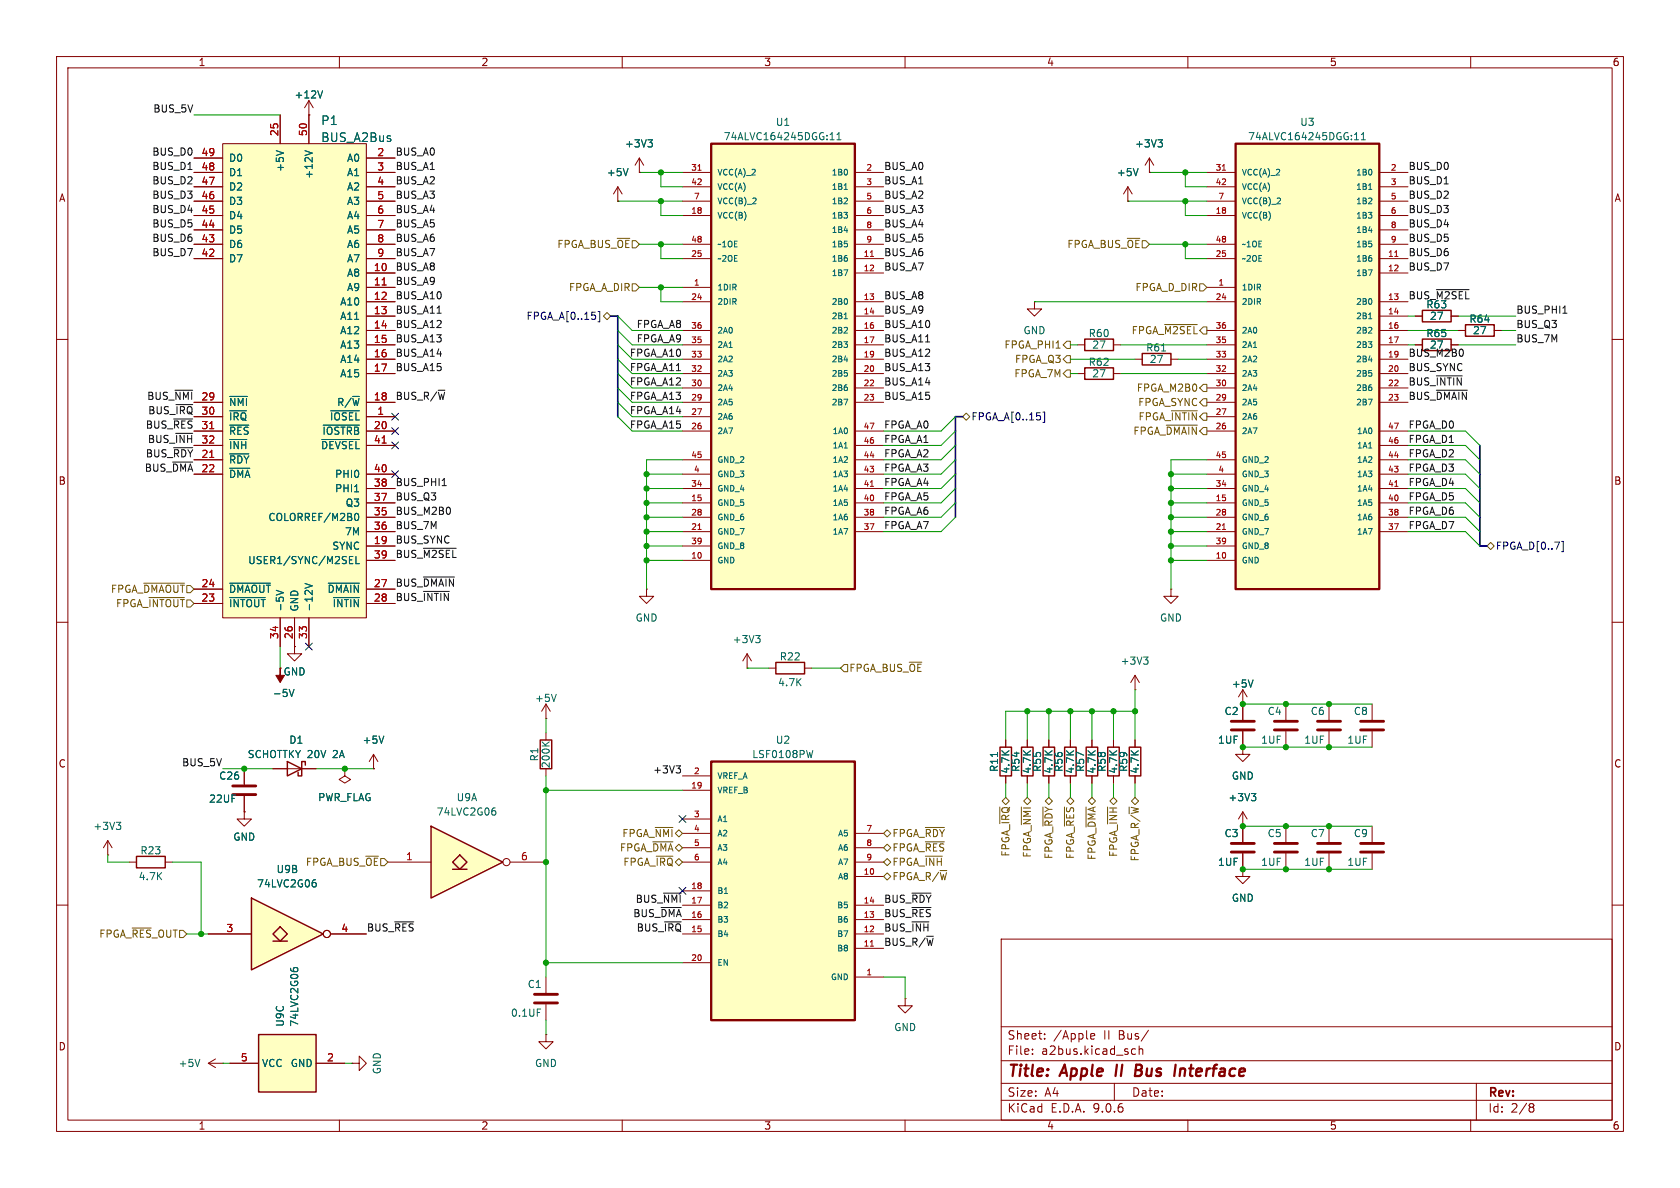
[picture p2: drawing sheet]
<svg xmlns="http://www.w3.org/2000/svg" width="297mm" height="210mm" viewBox="0 0 297 210" stroke-linecap="round" stroke-linejoin="round" font-family="sans-serif">
<g fill="none" stroke="#840000" stroke-width=".18">
<path d="M10 10h277v190h-277zM12 12h273v186h-273zM54.6 17.8l-.8 1.3M54.6 17.8l.8 1.3M54.6 17.8v2.5M60 10v2M110 10v2M160 10v2M210 10v2M260 10v2M54.6 20.3h.1M10 60h2"/>
<path d="M190.5 61h1.3M190.5 66h1.3M196.8 61h1.3M196.8 66h1.3M285 60h2M10 110h2M114.3 104.1v1.3h1.3l-1.3 1.3-1.3-1.3h1.3M114.3 104.1h.1M285 110h2M177.8 130.8v1.3M177.8 137.2v1.2M181.6 130.8v1.3"/>
<path d="M181.6 137.2v1.2M185.4 130.8v1.3M185.4 137.2v1.2M189.2 130.8v1.3M189.2 137.2v1.2M193 130.8v1.3M193 137.2v1.2M196.8 130.8v1.3M196.8 137.2v1.2M200.7 130.8v1.3M200.7 137.2v1.2M219.7 146.1h.1"/>
<path d="M219.7 143.5l-.8 1.3M219.7 143.5l.8 1.3M219.7 143.5v2.6M10 160h2M177 166h108v32h-108zM285 160h2M60 198v2M110 198v2M160 198v2M177 194.5h108M177 191.5h108M177 187.5h108"/>
<path d="M177 181.5h108M182.5 186.3v.1M182.5 185.5v.1M184.7 183.6v.1M184.7 182.8v.1M192.8 183.2l.7-.1v-.3l-.5-.1-.2 .2 .1 .7h.6M197 191.5v3M200.2 186.3h.5M200.2 185.5h.5M201.4 185.5l.2-.1 .4 .1v.9M201.4 184.9v1.5M203 182.1l-1.3 2"/>
<path d="M210 198v2M260 198v2M261 191.5v6.5M270.6 195.1l.4 .1 .2 .2-.3 .3M270.6 195.7h.3M270.9 195.7l.2 .2 .1 .4-.2 .2-.4 .1"/>
</g>
<path d="M197.5 188.2l-.3 2M198.4 188.2l-.2 2M200.8 189.2h.6M201.4 189.2l.3 .1M201.6 188.2h-.7l-.3 2 1-.1M201.6 189.1l-.2 .1M208.7 188.9l-.2 1.3M209.3 188.9l-.6 .2" fill="none" stroke="#840000" stroke-width=".4"/>
<path d="M191.8 59.9h5v2.1h-5zM191.8 65h5v2.1h-5zM176.8 132.1h2v5.1h-2zM180.6 132.1h2v5.1h-2zM184.4 132.1h2v5.1h-2zM188.2 132.1h2v5.1h-2zM192 132.1h2.1v5.1h-2.1zM195.8 132.1h2.1v5.1h-2.1zM199.6 132.1h2.1v5.1h-2.1z" fill="none" stroke="#840000" stroke-width=".25"/>
<path d="M57 16.1l-.4 1.2M176.3 133v.7M221.2 140.3h.8l-.4 .5M221.8 140.8l.2 .2v.3l-.2 .2" fill="none" stroke="#006464" stroke-width=".18"/>
<path d="M218.4 25.4h25.4v78.7h-25.4z" fill="#ffffc2"/>
<path d="M218.4 25.4h25.4v78.7h-25.4z" fill="none" stroke="#840000" stroke-width=".41"/>
<g fill="none" stroke="#840000" stroke-width=".18">
<path d="M109.2 35.6h.1M109.2 33l-.7 1.3M109.2 33l.8 1.3M109.2 33v2.6M113 30.5h.1M113 27.9l-.7 1.3M113 27.9l.8 1.3M113 27.9v2.6M199.4 35.6h.1M199.4 33l-.8 1.3M199.4 33l.8 1.3M199.4 33v2.6"/>
<path d="M203.2 30.5h.1M203.2 27.9l-.8 1.3M203.2 27.9l.8 1.3M203.2 27.9v2.6M213.4 30.5h5M213.4 33h5M213.4 35.6h5M213.4 38.1h5M243.8 30.5h5.1M243.8 33h5.1M243.8 35.6h5.1M243.8 38.1h5.1"/>
<path d="M182.9 53.3v1.3h1.2l-1.2 1.3-1.3-1.3h1.3M182.9 53.3h.1M213.4 43.2h5M213.4 45.7h5M213.4 50.8h5M213.4 53.3h5M213.4 58.4h5M243.8 43.2h5.1M243.8 45.7h5.1M243.8 53.3h5.1M243.8 58.4h5.1M243.8 40.6h5.1"/>
<path d="M243.8 48.3h5.1M243.8 55.9h5.1M250.2 55.9h1.3M256.5 55.9h1.3M257.8 58.4h1.3M264.2 58.4h1.2M200.7 63.5h1.2M207 63.5h1.3M213.4 61h5M213.4 63.5h5M213.4 66h5M213.4 68.6h5"/>
<path d="M213.4 71.1h5M213.4 73.7h5M213.4 76.2h5M243.8 61h5.1M243.8 63.5h5.1M243.8 66h5.1M243.8 68.6h5.1M243.8 71.1h5.1M243.8 76.2h5.1M243.8 78.7h5.1M250.2 61h1.3M256.5 61h1.3"/>
<path d="M213.4 81.3h5M213.4 83.8h5M213.4 86.4h5M213.4 88.9h5M213.4 94h5M213.4 96.5h5M213.4 99.1h5M213.4 91.4h5M243.8 81.3h5.1M243.8 83.8h5.1M243.8 86.4h5.1M243.8 88.9h5.1"/>
<path d="M243.8 94h5.1M243.8 91.4h5.1M200.7 119.4l-.8 1.3M200.7 119.4l.7 1.3M200.7 119.4v2.5M207 104.1v1.3h1.3l-1.3 1.3-1.3-1.3h1.3M207 104.1h.1M200.7 121.9h.1M219.7 132.1v1.3h1.3l-1.3 1.2-1.3-1.2h1.3M219.7 132.1h.1M219.7 124.5h.1M219.7 121.9v5.4"/>
<path d="M219.7 129.3v2.8M219.7 121.9l-.8 1.3M219.7 121.9l.8 1.3M227.3 124.5v2.8M227.3 129.3v2.8M234.9 124.5v2.8M234.9 129.3v2.8M242.6 124.5v2.8M242.6 129.3v2.8M219.7 153.7v1.2h1.3l-1.3 1.3-1.3-1.3h1.3M219.7 153.7h.1M219.7 146.1v2.7"/>
<path d="M219.7 150.9v2.8M227.3 146.1v2.7M227.3 150.9v2.8M234.9 146.1v2.7M234.9 150.9v2.8M242.6 146.1v2.7M242.6 150.9v2.8"/>
</g>
<path d="M216.1 30.1h.6M246.6 45.3h.6M216.1 93.6h.6M246.6 86h.6" fill="none" stroke="#a90000" stroke-width=".18"/>
<g fill="none" stroke="#006464" stroke-width=".18">
<path d="M111 29.8l-.4 1.3M114.5 24.7h.8l-.4 .5M115.1 25.2l.2 .2v.3l-.2 .3M201.2 29.8l-.4 1.3M204.7 24.7h.8l-.4 .5M205.3 25.2l.2 .2v.3l-.2 .3M226.3 35.1v.3l-.6 .6h.7M239.5 24.7h.7M239.7 23.6l.1-.2v1.3M240.7 24.7h.7M240.7 23.8l.3-.4v1.3M241.9 33.5h.6"/>
<path d="M241.9 56.3h.6M205.3 62h.8M241.9 79.2h.6M202.2 116.1h.8l-.5 .5M202.7 116.6l.3 .3v.3l-.3 .2M221.5 120.2l-.4 1.3"/>
</g>
<path d="M251.5 59.9h5v2.1h-5zM251.5 54.9h5v2h-5zM259.1 57.4h5.1v2h-5.1zM201.9 62.5h5.1v2h-5.1z" fill="none" stroke="#840000" stroke-width=".25"/>
<g fill="none" stroke="#840000" stroke-width=".51">
<path d="M217.7 127.5h4M217.7 129h4M225.3 127.5h4.1M225.3 129h4.1M232.9 127.5h4.1M232.9 129h4.1M240.5 127.5h4.1M240.5 129h4.1M217.7 149.1h4M217.7 150.6h4M225.3 149.1h4.1M225.3 150.6h4.1"/>
<path d="M232.9 149.1h4.1M232.9 150.6h4.1M240.5 149.1h4.1M240.5 150.6h4.1"/>
</g>
<path d="M44.4 158.8l12.7 6.3-12.7 6.4z" fill="#ffffc2"/>
<path d="M48.3 166.4h2.5" fill="none" stroke="#ffffc2" stroke-width=".18"/>
<path d="M49.5 163.8l1.3 1.3-1.3 1.3-1.2-1.3z" fill="#ffffc2"/>
<path d="M44.4 158.8l12.7 6.3-12.7 6.4zM48.3 166.4h2.5M49.5 163.8l1.3 1.3-1.3 1.3-1.2-1.3z" fill="none" stroke="#840000" stroke-width=".25"/>
<g fill="none" stroke="#840000" stroke-width=".18">
<path d="M43.2 143.5v1.3h1.2l-1.2 1.3-1.3-1.3h1.3M43.2 143.5h.1M36.8 165.1h7.6M58.4 165.1h6.4"/>
<circle cx="57.8" cy="165.1" r=".63"/>
</g>
<path d="M55.4 156h.3l.2 .2-.1 .5-.4 .1M55.5 155.5h.3" fill="none" stroke="#006464" stroke-width=".18"/>
<path d="M39.4 25.4h25.4v83.8h-25.4z" fill="#ffffc2"/>
<g fill="none" stroke="#840000" stroke-width=".18">
<path d="M34.3 27.9h5.1M34.3 30.5h5.1M34.3 33h5.1M34.3 35.6h5.1M34.3 38.1h5.1M39.4 25.4h25.4v83.8h-25.4zM49.5 20.3v5.1M54.6 20.3v5.1M64.8 27.9h5M64.8 30.5h5M64.8 33h5M64.8 35.6h5"/>
<path d="M64.8 38.1h5M34.3 40.6h5.1M34.3 43.2h5.1M34.3 45.7h5.1M64.8 40.6h5M64.8 43.2h5M64.8 45.7h5M64.8 48.3h5M64.8 50.8h5M64.8 53.3h5M64.8 55.9h5M64.8 58.4h5"/>
<path d="M34.3 71.1h5.1M34.3 73.7h5.1M34.3 76.2h5.1M34.3 78.7h5.1M64.8 71.1h5M64.8 73.7h5M64.8 76.2h5M64.8 78.7h5M64.8 61h5M64.8 63.5h5M64.8 66h5M34.3 81.3h5.1"/>
<path d="M34.3 83.8h5.1M64.8 83.8h5M64.8 86.4h5M64.8 88.9h5M64.8 91.4h5M64.8 94h5M64.8 96.5h5M64.8 99.1h5M34.3 104.1h5.1M34.3 106.7h5.1M49.5 109.2v5.1M52.1 109.2v5.1"/>
<path d="M54.6 109.2v5.1M64.8 104.1h5M64.8 106.7h5M62.2 188h1.3v-1.3l1.3 1.3-1.3 1.2v-1.2M62.2 188h.1"/>
</g>
<g fill="none" stroke="#006464" stroke-width=".18">
<path d="M48.8 26.6l1.3 .5M53.9 26.6l1.3 .5M40.6 70.1h3.1M40.6 72.6h3M40.6 75.2h3.4M40.6 77.7h3M56.9 77.7h6.6M57.1 75.2h6.4M58.5 72.6h5M40.6 80.2h3.4M40.6 82.8h3.6M61.8 99h.4"/>
<path d="M61.8 99.6h.6M61.8 98.4h.6M62.7 86.9h.7M62.8 90.9l.2-.2a.68 .68 0 0 1 .4 .7 .68 .68 0 0 1-.4 .6l-.2-.1M62.9 98.4v1.2h.6M40.6 103.1h7.2M40.6 105.6h6.3M53.9 103.1l1.3 .5-1.3 .4M58 103.1h5.5M58.9 105.6h4.6"/>
</g>
<path d="M67.6 50.4h.7M37.1 75.8h.7M67.6 78.3h.7M37.1 80.9h.7" fill="none" stroke="#a90000" stroke-width=".18"/>
<path d="M45.7 182.9h10.2v10.1h-10.2z" fill="#ffffc2"/>
<path d="M24.1 151.4h5.1v2h-5.1zM45.7 182.9h10.2v10.1h-10.2z" fill="none" stroke="#840000" stroke-width=".25"/>
<g fill="none" stroke="#840000" stroke-width=".18">
<path d="M66 135.9h.1M66 133.4l-.7 1.2M66 133.4l.8 1.2M66 133.4v2.5M19 151.1h.1M19 148.6l-.7 1.3M19 148.6l.8 1.3M19 148.6v2.5M22.9 152.4h1.2M29.2 152.4h1.3M96.5 172.7v2.8M96.5 177.5v2.8"/>
<path d="M36.8 188h2.6M36.8 188l1.3 .7M38.1 187.2l-1.3 .8M39.4 188h.1M40.6 188h5.1M55.9 188h5.1M96.5 182.9v1.3h1.3l-1.3 1.2-1.3-1.2h1.3M96.5 182.9h.1"/>
</g>
<path d="M67.9 130.1l-.5 1.3M20.6 145.4h.7l-.4 .4M21.1 145.8l.2 .3v.3l-.2 .2M51.4 171.2v.2M51.9 171.5v-.2l.2-.3 .4 .1 .1 .4M35.3 187.3l-.4 1.2" fill="none" stroke="#006464" stroke-width=".18"/>
<path d="M94.5 175.8h4.1M94.5 177.3h4.1" fill="none" stroke="#840000" stroke-width=".51"/>
<path d="M76.2 146.1l12.7 6.3-12.7 6.4z" fill="#ffffc2"/>
<path d="M80 153.7h2.5" fill="none" stroke="#ffffc2" stroke-width=".18"/>
<path d="M80 152.4l1.3-1.3 1.2 1.3-1.2 1.3z" fill="#ffffc2"/>
<path d="M76.2 146.1l12.7 6.3-12.7 6.4zM80 152.4l1.3-1.3 1.2 1.3-1.2 1.3zM80 153.7h2.5" fill="none" stroke="#840000" stroke-width=".25"/>
<g fill="none" stroke="#840000" stroke-width=".18">
<path d="M68.6 152.4h7.6M90.2 152.4h6.3"/>
<circle cx="89.5" cy="152.4" r=".63"/>
</g>
<path d="M87.2 143.3h.2l.3 .2-.1 .5-.4 .1M87.3 142.8h.2" fill="none" stroke="#006464" stroke-width=".18"/>
<path d="M125.7 25.4h25.4v78.7h-25.4z" fill="#ffffc2"/>
<path d="M125.7 25.4h25.4v78.7h-25.4z" fill="none" stroke="#840000" stroke-width=".41"/>
<g fill="none" stroke="#840000" stroke-width=".18">
<path d="M120.6 30.5h5.1M120.6 33h5.1M120.6 35.6h5.1M120.6 38.1h5.1M151.1 30.5h5.1M151.1 33h5.1M151.1 35.6h5.1M151.1 38.1h5.1M120.6 43.2h5.1M120.6 45.7h5.1M120.6 50.8h5.1M120.6 53.3h5.1"/>
<path d="M120.6 58.4h5.1M151.1 43.2h5.1M151.1 45.7h5.1M151.1 53.3h5.1M151.1 58.4h5.1M151.1 40.6h5.1M151.1 48.3h5.1M151.1 55.9h5.1M120.6 61h5.1M120.6 63.5h5.1M120.6 66h5.1M120.6 68.6h5.1"/>
<path d="M120.6 71.1h5.1M120.6 73.7h5.1M120.6 76.2h5.1M151.1 61h5.1M151.1 63.5h5.1M151.1 66h5.1M151.1 68.6h5.1M151.1 71.1h5.1M151.1 76.2h5.1M151.1 78.7h5.1M120.6 81.3h5.1M120.6 83.8h5.1"/>
<path d="M120.6 86.4h5.1M120.6 88.9h5.1M120.6 94h5.1M120.6 96.5h5.1M120.6 99.1h5.1M120.6 91.4h5.1M151.1 81.3h5.1M151.1 83.8h5.1M151.1 86.4h5.1M151.1 88.9h5.1M151.1 94h5.1M151.1 91.4h5.1"/>
<path d="M160 176.5v1.3h1.3l-1.3 1.3-1.3-1.3h1.3M160 176.5h.1"/>
</g>
<path d="M123.4 30.1h.6M153.9 45.3h.5M123.4 93.6h.6M153.9 86h.5" fill="none" stroke="#a90000" stroke-width=".18"/>
<path d="M133.6 35.1v.3l-.6 .6h.7M146.7 24.7h.8M147 23.6l.1-.2v1.3M148 24.7h.7M148 23.8l.3-.4v1.3M149.2 33.5h.6M149.2 56.3h.6M149.2 79.2h.6" fill="none" stroke="#006464" stroke-width=".18"/>
<path d="M125.7 134.6h25.4v45.7h-25.4z" fill="#ffffc2"/>
<path d="M125.7 134.6h25.4v45.7h-25.4z" fill="none" stroke="#840000" stroke-width=".41"/>
<g fill="none" stroke="#840000" stroke-width=".18">
<path d="M34.3 27.9h5.1M34.3 30.5h5.1M34.3 33h5.1M34.3 35.6h5.1M34.3 38.1h5.1M49.5 20.3v5.1M54.6 20.3h.1M54.6 20.3v5.1M64.8 27.9h5M64.8 30.5h5M64.8 33h5M64.8 35.6h5"/>
<path d="M64.8 38.1h5M109.2 35.6h.1M113 30.5h.1M199.4 35.6h.1M203.2 30.5h.1M34.3 40.6h5.1M34.3 43.2h5.1M34.3 45.7h5.1M64.8 40.6h5M64.8 43.2h5M64.8 45.7h5M64.8 48.3h5"/>
<path d="M64.8 50.8h5M64.8 53.3h5M64.8 55.9h5M64.8 58.4h5M250.2 55.9h1.3M256.5 55.9h1.3M257.8 58.4h1.3M264.2 58.4h1.2M34.3 71.1h5.1M34.3 73.7h5.1M34.3 76.2h5.1M34.3 78.7h5.1"/>
<path d="M64.8 71.1h5M64.8 73.7h5M64.8 76.2h5M64.8 78.7h5M64.8 61h5M64.8 63.5h5M64.8 66h5M250.2 61h1.3M256.5 61h1.3M34.3 81.3h5.1M34.3 83.8h5.1M64.8 83.8h5"/>
<path d="M64.8 86.4h5M64.8 88.9h5M64.8 91.4h5M64.8 94h5M64.8 96.5h5M64.8 99.1h5M34.3 104.1h5.1M34.3 106.7h5.1M49.5 109.2v5.1M52.1 114.3v1.3h1.2l-1.2 1.2-1.3-1.2h1.3M52.1 114.3h.1M52.1 109.2v5.1"/>
<path d="M54.6 109.2v5.1M64.8 104.1h5M64.8 106.7h5M132.1 118.1h.1M132.1 115.6l-.8 1.2M132.1 115.6l.7 1.2M132.1 115.6v2.5M135.9 118.1h1.3M142.2 118.1h1.3M43.2 135.9v2.8M48.3 135.9h7.6M61 135.9v1.3l1 .6-1 .6-1.1-.6 1.1-.6"/>
<path d="M61 135.9h.1M66 135.9h.1M96.5 127h.1M96.5 124.5v2.5M96.5 129.5v1.3M96.5 135.9v1.3M96.5 124.5l-.7 1.2M96.5 124.5l.8 1.2M120.6 137.2h5.1M120.6 139.7h5.1M177.8 130.8v1.3M177.8 137.2v1.2"/>
<path d="M181.6 130.8v1.3M181.6 137.2v1.2M185.4 130.8v1.3M185.4 137.2v1.2M189.2 130.8v1.3M189.2 137.2v1.2M193 130.8v1.3M193 137.2v1.2M196.8 130.8v1.3M196.8 137.2v1.2M200.7 130.8v1.3M200.7 137.2v1.2"/>
<path d="M219.7 124.5h.1M219.7 132.1h.1M219.7 124.5v2.8M219.7 129.3v2.8M43.2 143.5h.1M43.2 140.7v2.8M120.6 144.8h5.1M120.6 147.3h5.1M120.6 149.9h5.1M120.6 152.4h5.1M120.6 157.5h5.1M151.1 147.3h5.1"/>
<path d="M151.1 149.9h5.1M151.1 152.4h5.1M151.1 154.9h5.1M219.7 146.1h.1M219.7 153.7h.1M219.7 146.1v2.7M219.7 150.9v2.8M36.8 165.1h7.6M58.4 165.1h6.4M120.6 160h5.1M120.6 162.6h5.1M120.6 165.1h5.1"/>
<path d="M120.6 170.2h5.1M151.1 160h5.1M151.1 162.6h5.1M151.1 165.1h5.1M151.1 167.6h5.1M151.1 172.7h5.1M40.6 188h5.1M55.9 188h5.1"/>
<circle cx="57.8" cy="165.1" r=".63"/>
</g>
<path d="M67.6 50.4h.7M37.1 75.8h.7M67.6 78.3h.7M37.1 80.9h.7M153.9 167.3h.5" fill="none" stroke="#a90000" stroke-width=".18"/>
<g fill="none" stroke="#006464" stroke-width=".18">
<path d="M57 16.1l-.4 1.2M48.8 26.6l1.3 .5M53.9 26.6l1.3 .5M111 29.8l-.4 1.3M114.5 24.7h.8l-.4 .5M115.1 25.2l.2 .2v.3l-.2 .3M201.2 29.8l-.4 1.3M204.7 24.7h.8l-.4 .5M205.3 25.2l.2 .2v.3l-.2 .3M40.6 70.1h3.1M40.6 72.6h3M40.6 75.2h3.4"/>
<path d="M40.6 77.7h3M56.9 77.7h6.6M57.1 75.2h6.4M58.5 72.6h5M40.6 80.2h3.4M40.6 82.8h3.6M61.8 99h.4M61.8 99.6h.6M61.8 98.4h.6M62.7 86.9h.7M62.8 90.9l.2-.2a.68 .68 0 0 1 .4 .7 .68 .68 0 0 1-.4 .6l-.2-.1M62.9 98.4v1.2h.6"/>
<path d="M40.6 103.1h7.2M40.6 105.6h6.3M53.9 103.1l1.3 .5-1.3 .4M58 103.1h5.5M58.9 105.6h4.6M133.6 112.3h.8l-.4 .5M134.1 112.8l.3 .3v.3l-.3 .2M51.1 121.9l.5 1.2 .4-1.2M67.9 130.1l-.5 1.3M95.8 131.1l.8 .8M97.1 131.1l-.7 .6M98.3 122.7l-.4 1.3"/>
<path d="M143.7 132.7l-.3 1.2M176.3 133v.7M221.5 120.2l-.4 1.3M55.4 156h.3l.2 .2-.1 .5-.4 .1M55.5 155.5h.3M221.2 140.3h.8l-.4 .5M221.8 140.8l.2 .2v.3l-.2 .2M51.4 171.2v.2M51.9 171.5v-.2l.2-.3 .4 .1 .1 .4"/>
</g>
<path d="M137.2 117.1h5v2h-5zM50.8 134.6l2.5 1.3-2.5 1.3zM54 135.3v-.7h-.7v2.6h-.6v-.7M95.5 130.8h2v5.1h-2z" fill="none" stroke="#840000" stroke-width=".25"/>
<path d="M49.5 118.1v1.3h.8l-.8 1.3-.7-1.3h.7z" fill="#840000" stroke="#840000" stroke-width=".18"/>
<path d="M41.1 138.9h4.1M41.1 140.5h4.1" fill="none" stroke="#840000" stroke-width=".51"/>
<g fill="none" stroke="#000084" stroke-width=".18">
<path d="M105.7 55.1h.3v1.8h-.3M69.2 73.1l1.3 1.2M69.2 78.1l1.3 1.2M69.2 75.6l1.3 1.2M70.5 73.1l-1.3 1.2M70.5 78.1l-1.3 1.2M70.5 75.6l-1.3 1.2M184.4 72.8h.3v1.9h-.3M69.2 83.2l1.3 1.2M70.5 83.2l-1.3 1.2M276.1 95.7h.3v1.8h-.3M54 113.7l1.2 1.2"/>
<path d="M55.2 113.7l-1.2 1.2M120 144.2l1.3 1.2M120 156.9l1.3 1.2M121.3 144.2l-1.3 1.2M121.3 156.9l-1.3 1.2"/>
</g>
<g fill="none" stroke="#725600" stroke-width=".18">
<path d="M106.7 55.9l.6-.7 .6 .7-.6 .6zM111.8 50.2h.6l.6 .6-.6 .6h-.6zM205.9 57.4h5.8M212.1 50.2h.6l.7 .6-.7 .6h-.6zM170.2 73.7l.6-.7 .6 .7-.6 .6zM188.6 62.9h.6v1.2h-.6l-.6-.6zM188.6 60.3h.6v1.3h-.6l-.6-.6zM188.6 65.4h.6v1.3h-.6l-.6-.7zM206.2 75.2h5.5M207.1 72.6h4.6M212.7 70.5h.7v1.3h-.7l-.6-.7zM212.7 67.9h.7v1.3h-.7l-.6-.6z"/>
<path d="M262.9 96.5l.6-.6 .7 .6-.7 .7zM25.4 103.1h7.2M26.3 105.6h6.3M149.2 117.5h.7v1.2h-.7l-.6-.6zM115.4 148.8h3.6M115.8 146.3h3.2M116 151.4h3M156.2 152.4l.6-.6 .7 .6-.7 .6zM156.2 149.9l.6-.7 .7 .7-.7 .6zM156.2 154.9l.6-.6 .7 .6-.7 .7zM156.2 147.3l.6-.6 .7 .6-.7 .7zM163.6 151.4h3"/>
<path d="M163.6 148.8h3.4M163.6 146.3h3.4M176.8 142.7v2.9M180.6 142.7v3.1M184.4 142.7v3.3M188.2 142.7v3.3M192 142.7v3.5M195.8 142.7v3M23.4 164.1h3.3"/>
</g>
<g fill="none" stroke="#0f0f0f" stroke-width=".18">
<path d="M77.3 55.4h.7M253.9 51.2h5.8M276.3 55.4h.7M30.7 79.1h3.4M30.7 74.1h3.4M30.9 69h3.2M31.1 76.6h3M31.1 71.5h3M163.6 60.4h.8M253.9 66.4h4.6M253.9 69h5.5M30.5 81.7h3.6"/>
<path d="M74.9 96.9h5.7M78.2 85.8h.7M74.9 104.5h4.5M74.9 102h5.4M119.5 135.4h.8l-.4 .5M120.1 135.9l.2 .2v.3l-.2 .2M117.3 157.9h3.1M161.2 157.9h3.4M69.8 163h3.3M116.9 160.4h3.5M117.5 163h2.9M161.2 163h3"/>
<path d="M161.2 160.4h3.4"/>
</g>
<path d="M107.9 55.9h1.3v17.8M170.2 73.7h-1.3v17.7M261.6 78.7v17.8h1.3" fill="none" stroke="#000084" stroke-width=".3"/>
<g fill="none" stroke="#009600" stroke-width=".18">
<path d="M34.3 20.3h15.2M109.2 35.6h11.4M113 30.5h7.6M116.8 30.5v2.5h3.8M116.8 35.6v2.5h3.8M199.4 35.6h14M203.2 30.5h10.2M209.5 30.5v2.5h3.9M209.5 35.6v2.5h3.9M109.2 58.4l2.6 2.6h8.8M109.2 55.9l2.6 2.5h8.8M113 43.2h7.6"/>
<path d="M113 50.8h7.6M116.8 50.8v2.5h3.8M116.8 43.2v2.5h3.8M182.9 53.3h30.5M203.2 43.2h10.2M209.5 43.2v2.5h3.9M248.9 58.4h8.9M248.9 55.9h1.3M257.8 55.9h10.2M265.4 58.4h2.6M109.2 63.5l2.6 2.5h8.8M109.2 61l2.6 2.5h8.8"/>
<path d="M109.2 73.7l2.6 2.5h8.8M109.2 66l2.6 2.6h8.8M109.2 68.6l2.6 2.5h8.8M109.2 71.1l2.6 2.6h8.8M168.9 78.7l-2.5 2.6h-10.2M168.9 73.7l-2.5 2.5h-10.2M168.9 76.2l-2.5 2.5h-10.2M189.2 66h1.3M189.2 63.5h11.5M189.2 61h1.3M198.1 66h15.3M198.1 61h15.3"/>
<path d="M208.3 63.5h5.1M248.9 61h1.3M248.9 76.2h10.2l2.5 2.5M248.9 78.7h10.2l2.5 2.6M257.8 61h10.2M114.3 88.9h6.3M114.3 86.4h6.3M114.3 91.4h6.3M114.3 83.8h6.3M114.3 99.1h6.3M114.3 96.5h6.3M114.3 94h6.3"/>
<path d="M120.6 81.3h-6.3v22.8M168.9 86.4l-2.5 2.5h-10.2M168.9 83.8l-2.5 2.6h-10.2M168.9 88.9l-2.5 2.5h-10.2M168.9 81.3l-2.5 2.5h-10.2M168.9 91.4l-2.5 2.6h-10.2M207 88.9h6.4M207 86.4h6.4M207 91.4h6.4M207 83.8h6.4M207 99.1h6.4M207 96.5h6.4"/>
<path d="M207 94h6.4M213.4 81.3h-6.4v22.8M248.9 88.9h10.2l2.5 2.5M248.9 86.4h10.2l2.5 2.5M248.9 91.4h10.2l2.5 2.6M248.9 83.8h10.2l2.5 2.6M248.9 94h10.2l2.5 2.5M248.9 81.3h10.2l2.5 2.5M49.5 114.3v3.8M132.1 118.1h3.8M143.5 118.1h5.1M39.4 135.9h8.9"/>
<path d="M55.9 135.9h10.1M96.5 127v2.5M96.5 137.2v35.5M96.5 139.7h24.1M177.8 138.4v2.6M181.6 125.7v5.1M181.6 138.4v2.6M185.4 125.7v5.1M185.4 138.4v2.6M189.2 125.7v5.1M189.2 138.4v2.6M193 125.7v5.1"/>
<path d="M193 138.4v2.6M196.8 125.7v5.1M196.8 138.4v2.6M200.7 125.7h-22.9v5.1M200.7 121.9v8.9M200.7 138.4v2.6M219.7 132.1h22.9M219.7 124.5h22.9M19 151.1v1.3h3.9M30.5 152.4h5.1v12.7M219.7 153.7h22.9M219.7 146.1h22.9"/>
<path d="M33 165.1h3.8M96.5 170.2h24.1M156.2 172.7h3.8v3.8M39.4 188h1.2M61 188h1.2M96.5 180.3v2.6"/>
</g>
<g fill="#009600" stroke="#009600" stroke-width=".18">
<circle cx="61" cy="135.9" r=".46"/>
<circle cx="114.3" cy="99.1" r=".46"/>
<circle cx="43.2" cy="135.9" r=".46"/>
<circle cx="96.5" cy="139.7" r=".46"/>
<circle cx="114.3" cy="96.5" r=".46"/>
<circle cx="114.3" cy="91.4" r=".46"/>
<circle cx="114.3" cy="94" r=".46"/>
<circle cx="114.3" cy="86.4" r=".46"/>
<circle cx="114.3" cy="83.8" r=".46"/>
<circle cx="114.3" cy="88.9" r=".46"/>
<circle cx="96.5" cy="170.2" r=".46"/>
<circle cx="35.6" cy="165.1" r=".46"/>
<circle cx="96.5" cy="152.4" r=".46"/>
<circle cx="116.8" cy="30.5" r=".46"/>
<circle cx="116.8" cy="50.8" r=".46"/>
<circle cx="116.8" cy="35.6" r=".46"/>
<circle cx="116.8" cy="43.2" r=".46"/>
<circle cx="219.7" cy="132.1" r=".46"/>
<circle cx="219.7" cy="124.5" r=".46"/>
<circle cx="227.3" cy="146.1" r=".46"/>
<circle cx="219.7" cy="146.1" r=".46"/>
<circle cx="207" cy="99.1" r=".46"/>
<circle cx="200.7" cy="125.7" r=".46"/>
<circle cx="207" cy="96.5" r=".46"/>
<circle cx="207" cy="94" r=".46"/>
<circle cx="227.3" cy="132.1" r=".46"/>
<circle cx="234.9" cy="132.1" r=".46"/>
<circle cx="234.9" cy="153.7" r=".46"/>
<circle cx="234.9" cy="146.1" r=".46"/>
<circle cx="227.3" cy="153.7" r=".46"/>
<circle cx="219.7" cy="153.7" r=".46"/>
<circle cx="193" cy="125.7" r=".46"/>
<circle cx="189.2" cy="125.7" r=".46"/>
<circle cx="196.8" cy="125.7" r=".46"/>
<circle cx="185.4" cy="125.7" r=".46"/>
<circle cx="181.6" cy="125.7" r=".46"/>
<circle cx="209.5" cy="43.2" r=".46"/>
<circle cx="209.5" cy="30.5" r=".46"/>
<circle cx="209.5" cy="35.6" r=".46"/>
<circle cx="207" cy="86.4" r=".46"/>
<circle cx="207" cy="83.8" r=".46"/>
<circle cx="234.9" cy="124.5" r=".46"/>
<circle cx="227.3" cy="124.5" r=".46"/>
<circle cx="207" cy="88.9" r=".46"/>
<circle cx="207" cy="91.4" r=".46"/>
</g>
<g font-size="2.8" fill="#840000">
<text x="178" y="190.9">Title:</text>
<text x="187.7" y="190.9">Apple</text>
<text x="202.3" y="190.9">Bus</text>
<text x="210.1" y="190.9">Interface</text>
</g>
<g font-size="2.1" fill="#006464">
<text x="56.7" y="22.3">P1</text>
<text x="56.7" y="25.3">BUS_A2Bus</text>
</g>
<g font-size="2.1" fill="#840000">
<text x="178" y="184">Sheet:</text>
<text x="186.2" y="184">/Apple</text>
<text x="195.2" y="184">II</text>
<text x="197.9" y="184">Bus/</text>
<text x="178" y="186.7">File:</text>
<text x="184.1" y="186.7">a2bus.kicad_sch</text>
<text x="178" y="196.9">KiCad</text>
<text x="178" y="194.1">Size:</text>
<text x="184.7" y="194.1">A4</text>
<text x="185.7" y="196.9">E.D.A.</text>
<text x="193.3" y="196.9">9.0.6</text>
<text x="200" y="194.1">Date:</text>
<text x="263" y="194.3">Rev:</text>
<text x="263" y="196.9">Id:</text>
<text x="267.1" y="196.9">2/8</text>
</g>
<g font-size="1.8" fill="#840000">
<text x="35" y="11.9">1</text>
<text x="85" y="11.9">2</text>
<text x="135" y="11.9">3</text>
<text x="185" y="11.9">4</text>
<text x="235" y="11.9">5</text>
<text x="285" y="11.9">6</text>
<text x="10.3" y="35.9">A</text>
<text x="285.3" y="35.9">A</text>
<text x="10.3" y="85.9">B</text>
<text x="285.3" y="85.9">B</text>
<text x="50" y="119.6">GND</text>
<text x="10.3" y="135.9">C</text>
<text x="285.3" y="135.9">C</text>
<text x="10.3" y="185.9">D</text>
<text x="285.3" y="185.9">D</text>
<text x="35" y="199.9">1</text>
<text x="85" y="199.9">2</text>
<text x="135" y="199.9">3</text>
<text x="185" y="199.9">4</text>
<text x="235" y="199.9">5</text>
<text x="285" y="199.9">6</text>
</g>
<g font-size="1.8" fill="#006464">
<text x="52" y="17.6">+12V</text>
<text x="137.1" y="22.5">U1</text>
<text x="229.8" y="22.5">U3</text>
<text x="40.4" y="28.8">D0</text>
<text x="61.3" y="28.8">A0</text>
<text x="110.4" y="26.3">+3V3</text>
<text x="127.8" y="25">74ALVC164245DGG:11</text>
<text x="200.6" y="26.3">+3V3</text>
<text x="220.5" y="25">74ALVC164245DGG:11</text>
<text x="40.4" y="31.3">D1</text>
<text x="40.4" y="33.9">D2</text>
<text x="50.4" y="30.5" transform="rotate(-90 50.4 30.5)">+5V</text>
<text x="55.5" y="31.7" transform="rotate(-90 55.5 31.7)">+12V</text>
<text x="61.3" y="31.3">A1</text>
<text x="61.3" y="33.9">A2</text>
<text x="107.2" y="31.3">+5V</text>
<text x="197.4" y="31.3">+5V</text>
<text x="40.4" y="36.4">D3</text>
<text x="40.4" y="39">D4</text>
<text x="40.4" y="41.5">D5</text>
<text x="61.3" y="36.4">A3</text>
<text x="61.3" y="39">A4</text>
<text x="61.3" y="41.5">A5</text>
<text x="40.4" y="44">D6</text>
<text x="40.4" y="46.6">D7</text>
<text x="61.3" y="44">A6</text>
<text x="61.3" y="46.6">A7</text>
<text x="61.3" y="49.1">A8</text>
<text x="61.3" y="51.7">A9</text>
<text x="60" y="54.2">A10</text>
<text x="60" y="56.7">A11</text>
<text x="60" y="59.3">A12</text>
<text x="180.8" y="59.3">GND</text>
<text x="192.4" y="59.8">R60</text>
<text x="252.1" y="59.8">R65</text>
<text x="252.1" y="54.7">R63</text>
<text x="252.7" y="56.7">27</text>
<text x="259.7" y="57.3">R64</text>
<text x="260.3" y="59.3">27</text>
<text x="60" y="61.8">A13</text>
<text x="60" y="64.4">A14</text>
<text x="192.4" y="64.9">R62</text>
<text x="193" y="61.8">27</text>
<text x="202.5" y="62.3">R61</text>
<text x="203.2" y="64.4">27</text>
<text x="252.7" y="61.8">27</text>
<text x="40.4" y="72">~{NMI}</text>
<text x="59.5" y="72">R/~{W}</text>
<text x="60" y="66.9">A15</text>
<text x="193" y="66.9">27</text>
<text x="40.4" y="74.5">~{IRQ}</text>
<text x="40.4" y="77.1">~{RES}</text>
<text x="56.9" y="77.1">~{IOSTRB}</text>
<text x="58.2" y="74.5">~{IOSEL}</text>
<text x="40.4" y="79.6">~{INH}</text>
<text x="40.4" y="82.1">~{RDY}</text>
<text x="56.7" y="79.6">~{DEVSEL}</text>
<text x="40.4" y="84.7">~{DMA}</text>
<text x="59.1" y="84.7">PHI0</text>
<text x="59.1" y="87.2">PHI1</text>
<text x="61" y="89.8">Q3</text>
<text x="47.3" y="92.3">COLORREF/M2B0</text>
<text x="60.9" y="94.8">7M</text>
<text x="43.8" y="99.9">USER1/SYNC/M2SEL</text>
<text x="58.7" y="97.4">SYNC</text>
<text x="40.4" y="105">~{DMAOUT}</text>
<text x="40.4" y="107.5">~{INTOUT}</text>
<text x="57.8" y="105">~{DMAIN}</text>
<text x="58.7" y="107.5">~{INTIN}</text>
<text x="50.4" y="108.2" transform="rotate(-90 50.4 108.2)">-5V</text>
<text x="52.9" y="108.2" transform="rotate(-90 52.9 108.2)">GND</text>
<text x="55.5" y="108.2" transform="rotate(-90 55.5 108.2)">-12V</text>
<text x="112.3" y="110.1">GND</text>
<text x="129.4" y="113.9">+3V3</text>
<text x="205" y="110.1">GND</text>
<text x="137.8" y="116.9">R22</text>
<text x="198" y="117.7">+3V3</text>
<text x="48.1" y="123.4">-5V</text>
<text x="94.5" y="124.3">+5V</text>
<text x="137.5" y="121.5">4.7K</text>
<text x="217.7" y="121.7">+5V</text>
<text x="51" y="131.7">D1</text>
<text x="64" y="131.7">+5V</text>
<text x="137.1" y="131.7">U2</text>
<text x="215.2" y="131.7">1UF</text>
<text x="216.4" y="126.6">C2</text>
<text x="222.9" y="131.7">1UF</text>
<text x="224" y="126.6">C4</text>
<text x="230.5" y="131.7">1UF</text>
<text x="231.6" y="126.6">C6</text>
<text x="238.1" y="131.7">1UF</text>
<text x="239.2" y="126.6">C8</text>
<text x="43.7" y="134.2">SCHOTTKY 20V</text>
<text x="59" y="134.2">2A</text>
<text x="95.4" y="134.7" transform="rotate(-90 95.4 134.7)">R1</text>
<text x="97.4" y="135.9" transform="rotate(-90 97.4 135.9)">200K</text>
<text x="132.9" y="134.2">LSF0108PW</text>
<text x="176.6" y="136.6" transform="rotate(-90 176.6 136.6)">R11</text>
<text x="178.7" y="136.9" transform="rotate(-90 178.7 136.9)">4.7K</text>
<text x="180.4" y="136.6" transform="rotate(-90 180.4 136.6)">R54</text>
<text x="182.5" y="136.9" transform="rotate(-90 182.5 136.9)">4.7K</text>
<text x="184.3" y="136.6" transform="rotate(-90 184.3 136.6)">R55</text>
<text x="186.3" y="136.9" transform="rotate(-90 186.3 136.9)">4.7K</text>
<text x="188.1" y="136.6" transform="rotate(-90 188.1 136.6)">R56</text>
<text x="190.1" y="136.9" transform="rotate(-90 190.1 136.9)">4.7K</text>
<text x="191.9" y="136.6" transform="rotate(-90 191.9 136.6)">R57</text>
<text x="193.9" y="136.9" transform="rotate(-90 193.9 136.9)">4.7K</text>
<text x="195.7" y="136.6" transform="rotate(-90 195.7 136.6)">R58</text>
<text x="197.7" y="136.9" transform="rotate(-90 197.7 136.9)">4.7K</text>
<text x="199.5" y="136.6" transform="rotate(-90 199.5 136.6)">R59</text>
<text x="201.5" y="136.9" transform="rotate(-90 201.5 136.9)">4.7K</text>
<text x="36.9" y="142.1">22UF</text>
<text x="38.6" y="138">C26</text>
<text x="56.1" y="141.8">PWR_FLAG</text>
<text x="80.6" y="141.8">U9A</text>
<text x="217.1" y="141.8">+3V3</text>
<text x="217.7" y="138">GND</text>
<text x="16.4" y="146.9">+3V3</text>
<text x="41.1" y="148.8">GND</text>
<text x="77.1" y="144.4">74LVC2G06</text>
<text x="216.4" y="148.2">C3</text>
<text x="224" y="148.2">C5</text>
<text x="231.6" y="148.2">C7</text>
<text x="239.2" y="148.2">C9</text>
<text x="24.4" y="155.8">4.7K</text>
<text x="24.7" y="151.2">R23</text>
<text x="48.8" y="154.5">U9B</text>
<text x="215.2" y="153.3">1UF</text>
<text x="222.9" y="153.3">1UF</text>
<text x="230.5" y="153.3">1UF</text>
<text x="238.1" y="153.3">1UF</text>
<text x="45.3" y="157.1">74LVC2G06</text>
<text x="217.7" y="159.6">GND</text>
<text x="90.2" y="179.9">0.1UF</text>
<text x="93.2" y="174.9">C1</text>
<text x="50.4" y="181.6" transform="rotate(-90 50.4 181.6)">U9C</text>
<text x="52.9" y="181.6" transform="rotate(-90 52.9 181.6)">74LVC2G06</text>
<text x="158" y="182.5">GND</text>
<text x="31.5" y="188.8">+5V</text>
<text x="46.2" y="188.8">VCC</text>
<text x="51.3" y="188.8">GND</text>
<text x="67.5" y="190" transform="rotate(-90 67.5 190)">GND</text>
<text x="94.5" y="188.8">GND</text>
</g>
<g font-size="1.8" fill="#0f0f0f">
<text x="27" y="20">BUS_5V</text>
<text x="26.8" y="27.6">BUS_D0</text>
<text x="69.8" y="27.6">BUS_A0</text>
<text x="26.8" y="30.1">BUS_D1</text>
<text x="26.8" y="35.2">BUS_D3</text>
<text x="26.8" y="32.7">BUS_D2</text>
<text x="69.8" y="35.2">BUS_A3</text>
<text x="69.8" y="32.7">BUS_A2</text>
<text x="69.8" y="30.1">BUS_A1</text>
<text x="156.2" y="32.7">BUS_A1</text>
<text x="156.2" y="35.2">BUS_A2</text>
<text x="156.2" y="30.1">BUS_A0</text>
<text x="248.9" y="32.7">BUS_D1</text>
<text x="248.9" y="30.1">BUS_D0</text>
<text x="248.9" y="35.2">BUS_D2</text>
<text x="26.8" y="40.3">BUS_D5</text>
<text x="26.8" y="37.8">BUS_D4</text>
<text x="69.8" y="40.3">BUS_A5</text>
<text x="69.8" y="37.8">BUS_A4</text>
<text x="156.2" y="37.8">BUS_A3</text>
<text x="156.2" y="40.3">BUS_A4</text>
<text x="248.9" y="40.3">BUS_D4</text>
<text x="248.9" y="37.8">BUS_D3</text>
<text x="26.8" y="42.8">BUS_D6</text>
<text x="26.8" y="45.4">BUS_D7</text>
<text x="69.8" y="47.9">BUS_A8</text>
<text x="69.8" y="42.8">BUS_A6</text>
<text x="69.8" y="45.4">BUS_A7</text>
<text x="156.2" y="47.9">BUS_A7</text>
<text x="156.2" y="45.4">BUS_A6</text>
<text x="156.2" y="42.8">BUS_A5</text>
<text x="248.9" y="42.8">BUS_D5</text>
<text x="248.9" y="47.9">BUS_D7</text>
<text x="248.9" y="45.4">BUS_D6</text>
<text x="69.8" y="53">BUS_A10</text>
<text x="69.8" y="50.5">BUS_A9</text>
<text x="156.2" y="53">BUS_A8</text>
<text x="248.9" y="53">BUS_~{M2SEL}</text>
<text x="69.8" y="58.1">BUS_A12</text>
<text x="69.8" y="55.5">BUS_A11</text>
<text x="112.5" y="58.1">FPGA_A8</text>
<text x="156.2" y="58.1">BUS_A10</text>
<text x="156.2" y="55.5">BUS_A9</text>
<text x="268" y="58.1">BUS_Q3</text>
<text x="268" y="55.5">BUS_PHI1</text>
<text x="69.8" y="65.7">BUS_A15</text>
<text x="69.8" y="60.6">BUS_A13</text>
<text x="69.8" y="63.2">BUS_A14</text>
<text x="111.3" y="65.7">FPGA_A11</text>
<text x="111.3" y="63.2">FPGA_A10</text>
<text x="112.5" y="60.6">FPGA_A9</text>
<text x="156.2" y="63.2">BUS_A12</text>
<text x="156.2" y="65.7">BUS_A13</text>
<text x="156.2" y="60.6">BUS_A11</text>
<text x="248.9" y="65.7">BUS_SYNC</text>
<text x="248.9" y="63.2">BUS_M2B0</text>
<text x="268" y="60.6">BUS_7M</text>
<text x="25.9" y="70.8">BUS_~{NMI}29</text>
<text x="69.8" y="70.8">BUS_R/~{W}</text>
<text x="111.3" y="68.2">FPGA_A12</text>
<text x="111.3" y="70.8">FPGA_A13</text>
<text x="156.2" y="68.2">BUS_A14</text>
<text x="156.2" y="70.8">BUS_A15</text>
<text x="248.9" y="68.2">BUS_~{INTIN}</text>
<text x="248.9" y="70.8">BUS_~{DMAIN}</text>
<text x="25.7" y="75.9">BUS_~{RES}31</text>
<text x="26.1" y="73.3">BUS_~{IRQ}30</text>
<text x="111.3" y="75.9">FPGA_A15</text>
<text x="111.3" y="73.3">FPGA_A14</text>
<text x="156.2" y="75.9">FPGA_A0</text>
<text x="248.9" y="75.9">FPGA_D0</text>
<text x="25.5" y="83.5">BUS_~{DMA}22</text>
<text x="25.7" y="80.9">BUS_~{RDY}21</text>
<text x="26" y="78.4">BUS_~{INH}32</text>
<text x="156.2" y="80.9">FPGA_A2</text>
<text x="156.2" y="78.4">FPGA_A1</text>
<text x="156.2" y="83.5">FPGA_A3</text>
<text x="248.9" y="78.4">FPGA_D1</text>
<text x="248.9" y="80.9">FPGA_D2</text>
<text x="248.9" y="83.5">FPGA_D3</text>
<text x="69.8" y="86">BUS_PHI1</text>
<text x="69.8" y="88.6">BUS_Q3</text>
<text x="156.2" y="86">FPGA_A4</text>
<text x="156.2" y="88.6">FPGA_A5</text>
<text x="248.9" y="88.6">FPGA_D5</text>
<text x="248.9" y="86">FPGA_D4</text>
<text x="69.8" y="91.1">BUS_M2B0</text>
<text x="69.8" y="93.6">BUS_7M</text>
<text x="156.2" y="91.1">FPGA_A6</text>
<text x="156.2" y="93.6">FPGA_A7</text>
<text x="248.9" y="91.1">FPGA_D6</text>
<text x="248.9" y="93.6">FPGA_D7</text>
<text x="69.8" y="96.2">BUS_SYNC</text>
<text x="69.8" y="98.7">BUS_~{M2SEL}</text>
<text x="69.8" y="106.3">BUS_~{INTIN}</text>
<text x="69.8" y="103.8">BUS_~{DMAIN}</text>
<text x="32.1" y="135.5">BUS_5V</text>
<text x="115.4" y="136.8">+3V3</text>
<text x="112.3" y="159.7">BUS_~{NMI}</text>
<text x="156.2" y="159.7">BUS_~{RDY}</text>
<text x="64.8" y="164.8">BUS_~{RES}</text>
<text x="111.9" y="162.2">BUS_~{DMA}</text>
<text x="112.5" y="164.8">BUS_~{IRQ}</text>
<text x="156.2" y="167.3">BUS_R/~{W}</text>
<text x="156.2" y="162.2">BUS_~{RES}</text>
<text x="156.2" y="164.8">BUS_~{INH}</text>
</g>
<g font-size="1.8" fill="#a90000">
<text x="35.5" y="27.7">49</text>
<text x="49.3" y="24.2" transform="rotate(-90 49.3 24.2)">25</text>
<text x="54.4" y="24.2" transform="rotate(-90 54.4 24.2)">50</text>
<text x="66.6" y="27.7">2</text>
<text x="35.5" y="30.2">48</text>
<text x="35.5" y="32.8">47</text>
<text x="35.5" y="35.3">46</text>
<text x="66.6" y="30.2">3</text>
<text x="66.6" y="32.8">4</text>
<text x="66.6" y="35.3">5</text>
<text x="35.5" y="37.8">45</text>
<text x="35.5" y="40.4">44</text>
<text x="66.6" y="37.8">6</text>
<text x="66.6" y="40.4">7</text>
<text x="35.5" y="42.9">43</text>
<text x="35.5" y="45.5">42</text>
<text x="66.6" y="42.9">8</text>
<text x="66.6" y="45.5">9</text>
<text x="66" y="48">10</text>
<text x="66" y="50.5">11</text>
<text x="66" y="53.1">12</text>
<text x="66" y="55.6">13</text>
<text x="66" y="58.2">14</text>
<text x="66" y="60.7">15</text>
<text x="66" y="63.2">16</text>
<text x="66" y="65.8">17</text>
<text x="35.5" y="70.9">29</text>
<text x="66" y="70.9">18</text>
<text x="35.5" y="73.4">30</text>
<text x="35.5" y="75.9">31</text>
<text x="66" y="75.9">20</text>
<text x="66.6" y="73.4">1</text>
<text x="35.5" y="78.5">32</text>
<text x="35.5" y="81">21</text>
<text x="35.5" y="83.6">22</text>
<text x="66" y="78.5">41</text>
<text x="66" y="83.6">40</text>
<text x="66" y="86.1">38</text>
<text x="66" y="88.6">37</text>
<text x="66" y="91.2">35</text>
<text x="66" y="93.7">36</text>
<text x="66" y="96.3">19</text>
<text x="66" y="98.8">39</text>
<text x="35.5" y="103.9">24</text>
<text x="35.5" y="106.4">23</text>
<text x="66" y="103.9">27</text>
<text x="66" y="106.4">28</text>
<text x="49.3" y="113.1" transform="rotate(-90 49.3 113.1)">34</text>
<text x="51.8" y="113.1" transform="rotate(-90 51.8 113.1)">26</text>
<text x="54.4" y="113.1" transform="rotate(-90 54.4 113.1)">33</text>
<text x="71.7" y="152.1">1</text>
<text x="92" y="152.1">6</text>
<text x="39.9" y="164.8">3</text>
<text x="60.3" y="164.8">4</text>
<text x="42.5" y="187.7">5</text>
<text x="57.7" y="187.7">2</text>
</g>
<g font-size="1.8" fill="#725600">
<text x="98.4" y="44">FPGA_BUS_~{OE}</text>
<text x="188.6" y="44">FPGA_BUS_~{OE}</text>
<text x="100.5" y="51.7">FPGA_A_DIR</text>
<text x="200.6" y="51.7">FPGA_D_DIR</text>
<text x="200" y="59.3">FPGA_~{M2SEL}</text>
<text x="177.5" y="61.8">FPGA_PHI1</text>
<text x="179.3" y="64.4">FPGA_Q3</text>
<text x="179.2" y="66.9">FPGA_7M</text>
<text x="200.9" y="69.4">FPGA_M2B0</text>
<text x="201.1" y="72">FPGA_SYNC</text>
<text x="200.3" y="77.1">FPGA_~{DMAIN}</text>
<text x="201.2" y="74.5">FPGA_~{INTIN}</text>
<text x="19.5" y="105">FPGA_~{DMAOUT}</text>
<text x="20.4" y="107.5">FPGA_~{INTOUT}</text>
<text x="150.1" y="119">FPGA_BUS_~{OE}</text>
<text x="109.9" y="148.2">FPGA_~{NMI}</text>
<text x="157.7" y="148.2">FPGA_~{RDY}</text>
<text x="54" y="153.3">FPGA_BUS_~{OE}</text>
<text x="109.5" y="150.7">FPGA_~{DMA}</text>
<text x="110.1" y="153.3">FPGA_~{IRQ}</text>
<text x="157.7" y="153.3">FPGA_~{INH}</text>
<text x="157.7" y="150.7">FPGA_~{RES}</text>
<text x="157.7" y="155.8">FPGA_R/~{W}</text>
<text x="178.7" y="151.5" transform="rotate(-90 178.7 151.5)">FPGA_~{IRQ}</text>
<text x="182.5" y="151.7" transform="rotate(-90 182.5 151.7)">FPGA_~{NMI}</text>
<text x="186.3" y="151.9" transform="rotate(-90 186.3 151.9)">FPGA_~{RDY}</text>
<text x="190.1" y="151.9" transform="rotate(-90 190.1 151.9)">FPGA_~{RES}</text>
<text x="193.9" y="152.1" transform="rotate(-90 193.9 152.1)">FPGA_~{DMA}</text>
<text x="197.7" y="151.6" transform="rotate(-90 197.7 151.6)">FPGA_~{INH}</text>
<text x="201.5" y="152.4" transform="rotate(-90 201.5 152.4)">FPGA_R/~{W}</text>
<text x="17.4" y="166">FPGA_~{RES}_OUT</text>
</g>
<g font-size="1.8" fill="#000084">
<text x="93" y="56.7">FPGA_A[0..15]</text>
<text x="171.6" y="74.5">FPGA_A[0..15]</text>
<text x="264.4" y="97.4">FPGA_D[0..7]</text>
</g>
<g font-size="1.4" fill="#a90000">
<text x="122.1" y="30.2">31</text>
<text x="122.1" y="32.8">42</text>
<text x="122.6" y="35.3">7</text>
<text x="153.1" y="30.2">2</text>
<text x="153.1" y="32.8">3</text>
<text x="153.1" y="35.3">5</text>
<text x="214.8" y="30.2">31</text>
<text x="214.8" y="32.8">42</text>
<text x="215.3" y="35.3">7</text>
<text x="245.8" y="30.2">2</text>
<text x="245.8" y="32.8">3</text>
<text x="245.8" y="35.3">5</text>
<text x="122.1" y="37.8">18</text>
<text x="153.1" y="37.8">6</text>
<text x="153.1" y="40.4">8</text>
<text x="214.8" y="37.8">18</text>
<text x="245.8" y="37.8">6</text>
<text x="245.8" y="40.4">8</text>
<text x="122.1" y="42.9">48</text>
<text x="122.1" y="45.5">25</text>
<text x="152.6" y="45.5">11</text>
<text x="153.1" y="42.9">9</text>
<text x="214.8" y="42.9">48</text>
<text x="214.8" y="45.5">25</text>
<text x="245.3" y="45.5">11</text>
<text x="245.8" y="42.9">9</text>
<text x="122.1" y="53.1">24</text>
<text x="122.6" y="50.5">1</text>
<text x="152.6" y="48">12</text>
<text x="152.6" y="53.1">13</text>
<text x="214.8" y="53.1">24</text>
<text x="215.3" y="50.5">1</text>
<text x="245.3" y="48">12</text>
<text x="245.3" y="53.1">13</text>
<text x="122.1" y="58.2">36</text>
<text x="152.6" y="55.6">14</text>
<text x="152.6" y="58.2">16</text>
<text x="214.8" y="58.2">36</text>
<text x="245.3" y="55.6">14</text>
<text x="245.3" y="58.2">16</text>
<text x="122.1" y="60.7">35</text>
<text x="122.1" y="63.2">33</text>
<text x="122.1" y="65.8">32</text>
<text x="152.6" y="60.7">17</text>
<text x="152.6" y="63.2">19</text>
<text x="152.6" y="65.8">20</text>
<text x="214.8" y="60.7">35</text>
<text x="214.8" y="63.2">33</text>
<text x="214.8" y="65.8">32</text>
<text x="245.3" y="60.7">17</text>
<text x="245.3" y="63.2">19</text>
<text x="245.3" y="65.8">20</text>
<text x="122.1" y="68.3">30</text>
<text x="122.1" y="70.9">29</text>
<text x="152.6" y="68.3">22</text>
<text x="152.6" y="70.9">23</text>
<text x="214.8" y="68.3">30</text>
<text x="214.8" y="70.9">29</text>
<text x="245.3" y="68.3">22</text>
<text x="245.3" y="70.9">23</text>
<text x="122.1" y="73.4">27</text>
<text x="122.1" y="75.9">26</text>
<text x="152.6" y="75.9">47</text>
<text x="214.8" y="73.4">27</text>
<text x="214.8" y="75.9">26</text>
<text x="245.3" y="75.9">47</text>
<text x="122.1" y="81">45</text>
<text x="122.6" y="83.6">4</text>
<text x="152.6" y="78.5">46</text>
<text x="152.6" y="81">44</text>
<text x="152.6" y="83.6">43</text>
<text x="214.8" y="81">45</text>
<text x="215.3" y="83.6">4</text>
<text x="245.3" y="78.5">46</text>
<text x="245.3" y="81">44</text>
<text x="245.3" y="83.6">43</text>
<text x="122.1" y="86.1">34</text>
<text x="122.1" y="88.6">15</text>
<text x="152.6" y="86.1">41</text>
<text x="152.6" y="88.6">40</text>
<text x="214.8" y="86.1">34</text>
<text x="214.8" y="88.6">15</text>
<text x="245.3" y="86.1">41</text>
<text x="245.3" y="88.6">40</text>
<text x="122.1" y="93.7">21</text>
<text x="122.1" y="91.2">28</text>
<text x="152.6" y="91.2">38</text>
<text x="152.6" y="93.7">37</text>
<text x="214.8" y="93.7">21</text>
<text x="214.8" y="91.2">28</text>
<text x="245.3" y="91.2">38</text>
<text x="245.3" y="93.7">37</text>
<text x="122.1" y="96.3">39</text>
<text x="122.1" y="98.8">10</text>
<text x="214.8" y="96.3">39</text>
<text x="214.8" y="98.8">10</text>
<text x="122.6" y="136.9">2</text>
<text x="122.1" y="139.4">19</text>
<text x="122.6" y="144.5">3</text>
<text x="122.6" y="147.1">4</text>
<text x="122.6" y="149.6">5</text>
<text x="153.1" y="147.1">7</text>
<text x="153.1" y="149.6">8</text>
<text x="122.6" y="152.1">6</text>
<text x="152.6" y="154.7">10</text>
<text x="153.1" y="152.1">9</text>
<text x="122.1" y="157.2">18</text>
<text x="122.1" y="159.8">17</text>
<text x="152.6" y="159.8">14</text>
<text x="122.1" y="162.3">16</text>
<text x="122.1" y="164.8">15</text>
<text x="152.6" y="162.3">13</text>
<text x="152.6" y="164.8">12</text>
<text x="152.6" y="167.4">11</text>
<text x="122.1" y="169.9">20</text>
<text x="153.1" y="172.5">1</text>
</g>
<g font-size="1.4" fill="#006464">
<text x="126.7" y="31.2">VCC(A)_2</text>
<text x="126.7" y="33.8">VCC(A)</text>
<text x="146.9" y="31.2">1B0</text>
<text x="146.9" y="33.8">1B1</text>
<text x="219.5" y="31.2">VCC(A)_2</text>
<text x="219.5" y="33.8">VCC(A)</text>
<text x="239.6" y="31.2">1B0</text>
<text x="239.6" y="33.8">1B1</text>
<text x="126.7" y="36.3">VCC(B)_2</text>
<text x="126.7" y="38.8">VCC(B)</text>
<text x="146.9" y="36.3">1B2</text>
<text x="146.9" y="38.8">1B3</text>
<text x="146.9" y="41.4">1B4</text>
<text x="219.5" y="36.3">VCC(B)_2</text>
<text x="219.5" y="38.8">VCC(B)</text>
<text x="239.6" y="36.3">1B2</text>
<text x="239.6" y="38.8">1B3</text>
<text x="239.6" y="41.4">1B4</text>
<text x="126.7" y="43.9">~1OE</text>
<text x="126.7" y="46.5">~2OE</text>
<text x="146.9" y="43.9">1B5</text>
<text x="146.9" y="46.5">1B6</text>
<text x="219.5" y="43.9">~1OE</text>
<text x="219.5" y="46.5">~2OE</text>
<text x="239.6" y="43.9">1B5</text>
<text x="239.6" y="46.5">1B6</text>
<text x="126.7" y="51.5">1DIR</text>
<text x="146.9" y="49">1B7</text>
<text x="219.5" y="51.5">1DIR</text>
<text x="239.6" y="49">1B7</text>
<text x="126.7" y="54.1">2DIR</text>
<text x="126.7" y="59.2">2A0</text>
<text x="146.9" y="54.1">2B0</text>
<text x="146.9" y="56.6">2B1</text>
<text x="146.9" y="59.2">2B2</text>
<text x="219.5" y="54.1">2DIR</text>
<text x="219.5" y="59.2">2A0</text>
<text x="239.6" y="54.1">2B0</text>
<text x="239.6" y="56.6">2B1</text>
<text x="239.6" y="59.2">2B2</text>
<text x="126.7" y="61.7">2A1</text>
<text x="126.7" y="64.2">2A2</text>
<text x="146.9" y="61.7">2B3</text>
<text x="146.9" y="64.2">2B4</text>
<text x="219.5" y="61.7">2A1</text>
<text x="219.5" y="64.2">2A2</text>
<text x="239.6" y="61.7">2B3</text>
<text x="239.6" y="64.2">2B4</text>
<text x="126.7" y="66.8">2A3</text>
<text x="126.7" y="69.3">2A4</text>
<text x="126.7" y="71.9">2A5</text>
<text x="146.9" y="66.8">2B5</text>
<text x="146.9" y="69.3">2B6</text>
<text x="146.9" y="71.9">2B7</text>
<text x="219.5" y="66.8">2A3</text>
<text x="219.5" y="69.3">2A4</text>
<text x="219.5" y="71.9">2A5</text>
<text x="239.6" y="66.8">2B5</text>
<text x="239.6" y="69.3">2B6</text>
<text x="239.6" y="71.9">2B7</text>
<text x="126.7" y="74.4">2A6</text>
<text x="126.7" y="76.9">2A7</text>
<text x="147.1" y="76.9">1A0</text>
<text x="219.5" y="74.4">2A6</text>
<text x="219.5" y="76.9">2A7</text>
<text x="239.8" y="76.9">1A0</text>
<text x="126.7" y="82">GND_2</text>
<text x="147.1" y="79.5">1A1</text>
<text x="147.1" y="82">1A2</text>
<text x="219.5" y="82">GND_2</text>
<text x="239.8" y="79.5">1A1</text>
<text x="239.8" y="82">1A2</text>
<text x="126.7" y="84.6">GND_3</text>
<text x="126.7" y="87.1">GND_4</text>
<text x="126.7" y="89.6">GND_5</text>
<text x="147.1" y="84.6">1A3</text>
<text x="147.1" y="87.1">1A4</text>
<text x="147.1" y="89.6">1A5</text>
<text x="219.5" y="84.6">GND_3</text>
<text x="219.5" y="87.1">GND_4</text>
<text x="219.5" y="89.6">GND_5</text>
<text x="239.8" y="84.6">1A3</text>
<text x="239.8" y="87.1">1A4</text>
<text x="239.8" y="89.6">1A5</text>
<text x="126.7" y="94.7">GND_7</text>
<text x="126.7" y="92.2">GND_6</text>
<text x="147.1" y="92.2">1A6</text>
<text x="147.1" y="94.7">1A7</text>
<text x="219.5" y="94.7">GND_7</text>
<text x="219.5" y="92.2">GND_6</text>
<text x="239.8" y="92.2">1A6</text>
<text x="239.8" y="94.7">1A7</text>
<text x="126.7" y="97.3">GND_8</text>
<text x="126.7" y="99.8">GND</text>
<text x="219.5" y="97.3">GND_8</text>
<text x="219.5" y="99.8">GND</text>
<text x="126.7" y="137.9">VREF_A</text>
<text x="126.7" y="140.4">VREF_B</text>
<text x="126.7" y="145.5">A1</text>
<text x="126.7" y="148.1">A2</text>
<text x="148" y="148.1">A5</text>
<text x="126.7" y="150.6">A3</text>
<text x="126.7" y="153.1">A4</text>
<text x="148" y="150.6">A6</text>
<text x="148" y="153.1">A7</text>
<text x="148" y="155.7">A8</text>
<text x="126.7" y="158.2">B1</text>
<text x="126.7" y="160.8">B2</text>
<text x="147.9" y="160.8">B5</text>
<text x="126.7" y="163.3">B3</text>
<text x="126.7" y="165.8">B4</text>
<text x="147.9" y="163.3">B6</text>
<text x="147.9" y="165.8">B7</text>
<text x="126.7" y="170.9">EN</text>
<text x="146.8" y="173.5">GND</text>
<text x="147.9" y="168.4">B8</text>
</g>
</svg>
